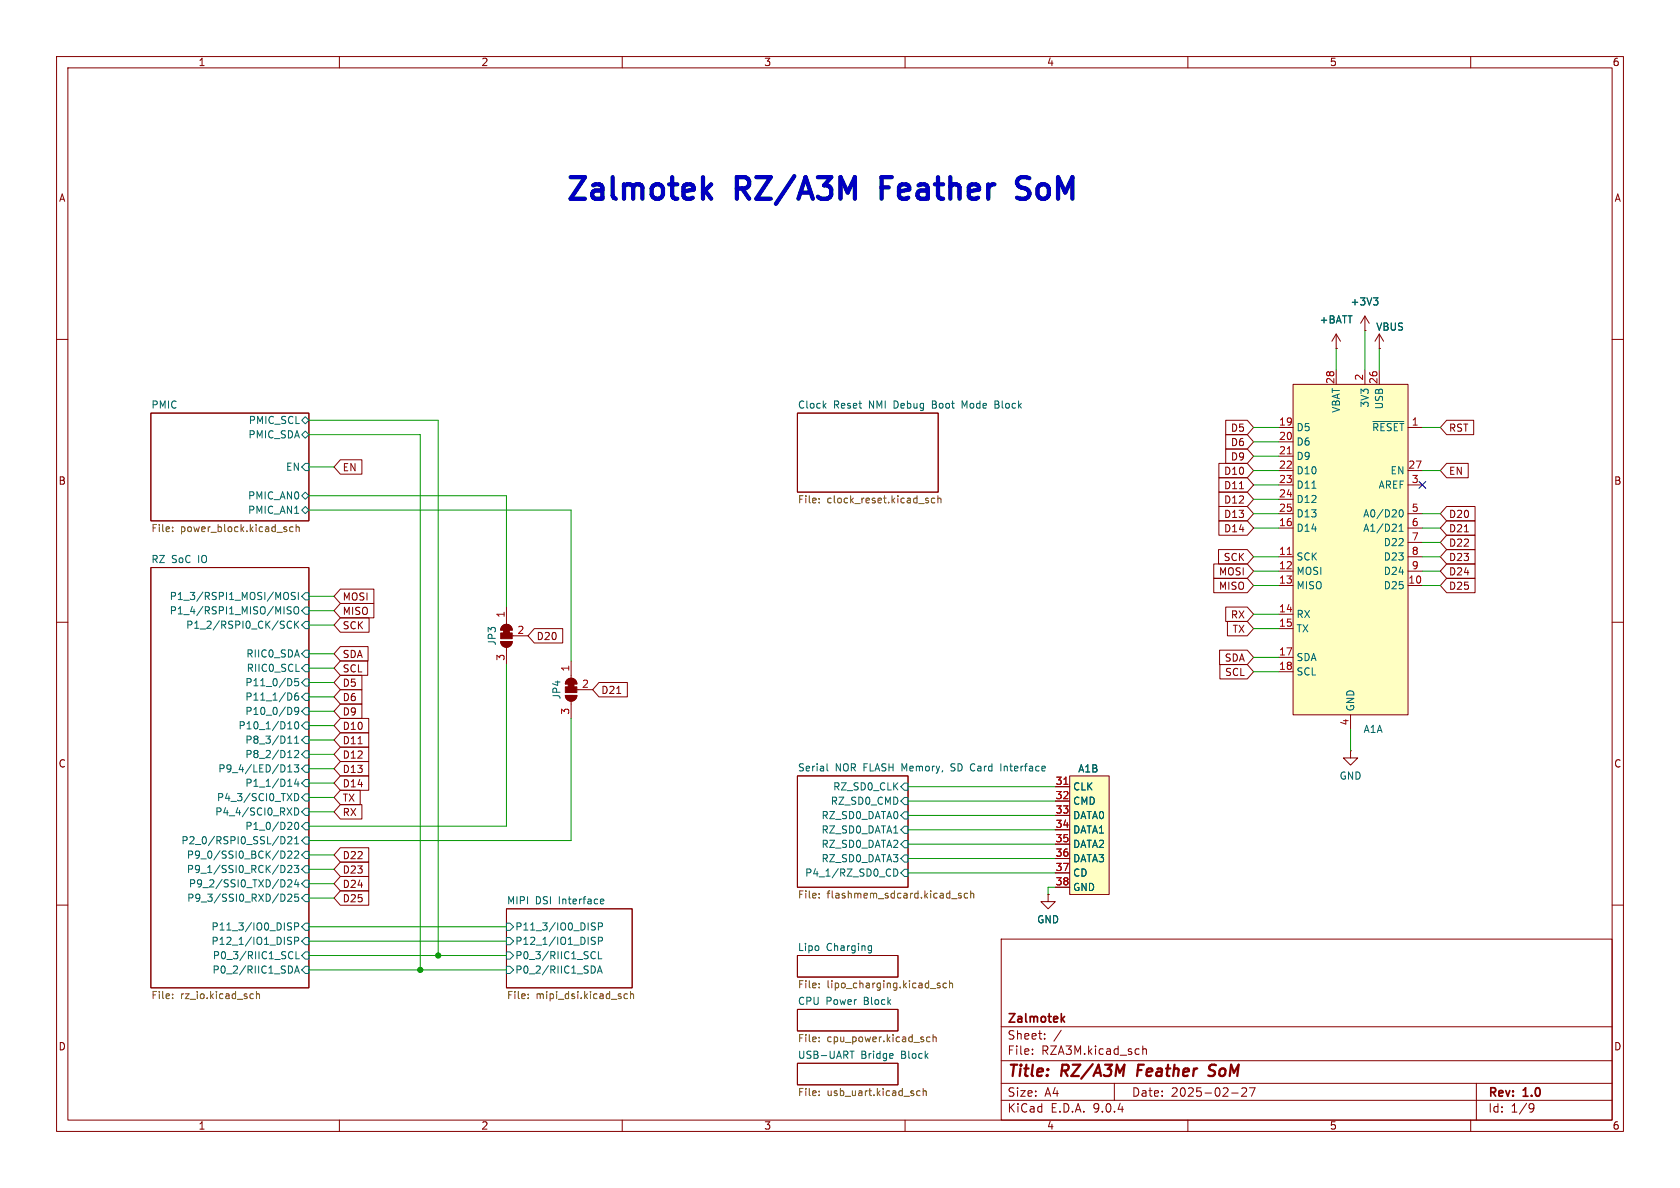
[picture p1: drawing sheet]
<svg xmlns="http://www.w3.org/2000/svg" width="297mm" height="210mm" viewBox="0 0 297 210" stroke-linecap="round" stroke-linejoin="round" font-family="sans-serif">
<g fill="none" stroke="#840000" stroke-width=".18">
<path d="M10 10h277v190h-277zM12 12h273v186h-273zM60 10v2M110 10v2M160 10v2M210 10v2M260 10v2M10 60h2M26.7 73h27.9v19.1h-27.9zM141 73h24.9v14h-24.9zM285 60h2M10 110h2"/>
<path d="M26.7 100.3h27.9v74.3h-27.9zM88.5 113.4h2.1a1.02 1.02 0 0 1-1.1 1 1.02 1.02 0 0 1-1-1zM88.8 110.7a1.02 1.02 0 0 1 1.1-.3 1.02 1.02 0 0 1 .7 1h-2.1zM89.5 107.3v3.1M89.5 114.4v3.1M90.6 112.4h2.7M101 116.8v3.1M285 110h2M99.9 122.9h2.1a1.02 1.02 0 0 1-1 1 1.02 1.02 0 0 1-1.1-1zM100.2 120.2a1.02 1.02 0 0 1 1.1-.2 1.02 1.02 0 0 1 .7 .9h-2.1zM101 124v3M102 121.9h2.8"/>
<path d="M141 137.2h19.5v19.6h-19.5zM10 160h2M89.5 160.7h22.3v13.9h-22.3zM141 178.4h17.7v3.8h-17.7zM141 168.9h17.7v3.8h-17.7zM177 166h108v32h-108zM285 160h2M60 198v2M110 198v2M141 188h17.7v3.8h-17.7zM160 198v2M177 194.5h108"/>
<path d="M177 191.5h108M177 187.5h108M177 181.5h108M182.5 186.3v.1M182.5 185.5v.1M184.7 183.6v.1M184.7 182.8v.1M187.6 182.1l-1.3 2M197 191.5v3M202 184.9v1.5M202 185.5l.2-.1 .4 .1 .1 .9M210 198v2"/>
<path d="M217.7 193.2h1.2M219.5 192.4l.6-.1 .2 .1 .1 .3-.9 1.1h.9M220.9 192.3h1l-.7 1.5M260 198v2M261 191.5v6.5M270.6 195.1l.5 .1a.99 .99 0 0 1-.4 1.4h-.2M271.2 195.7l-.3 .3h-.3"/>
</g>
<path d="M201.3 188.2l-.3 2M214.7 190a.85 .85 0 0 1-1.1 .1M214.7 188.2l-.7 .1a.46 .46 0 0 0-.2 .5 .46 .46 0 0 0 .3 .4l.5 .2" fill="none" stroke="#840000" stroke-width=".4"/>
<path d="M188.2 179.7l-.6 .6M187.8 180.1l.4 .6" fill="none" stroke="#840000" stroke-width=".3"/>
<g fill="none" stroke="#006464" stroke-width=".18">
<path d="M53.3 76.8l.7-.6 .6 .6-.6 .7zM53.3 74.3l.7-.6 .6 .6-.6 .6zM145.7 71.7l.3 .4M146 71.3l-.5 .5M170.5 71.8l-.4-.9v1.2M175.9 71.5h.4M176.3 70.9h-.4v1.2h.5M53.3 87.6l.7-.6 .6 .6-.6 .7zM54 81.9h.6v1.3h-.6l-.7-.6zM54 89.5l.6 .7-.6 .6-.7-.6zM50.4 104.7a.43 .43 0 0 1 .6 .4v.5a.43 .43 0 0 1-.6 .4M51.5 107.3h-.5l-.2 .1v.3l.6 .3 .1 .3-.3 .2h-.4"/>
<path d="M51.5 109.9a.6 .6 0 0 0-.8 .4 .6 .6 0 0 0 .6 .8l.2-.2M52 107.4l.3-.1a.43 .43 0 0 1 .5 .4v.4a.42 .42 0 0 1-.4 .4 .42 .42 0 0 1-.4-.4zM52.1 109.8v1.3M52.2 104.8l-.5-.1-.2 .1v.4l.6 .2 .1 .3-.2 .3-.5-.1M52.3 110.3l.5 .8M52.7 104.7v1.3M52.7 120h-.6v.6l.2-.2 .4 .1 .1 .2-.1 .4-.1 .1-.5-.1M52.8 109.8l-.7 .7M54 114.9h.6v1.3h-.6l-.7-.6zM54 117.5h.6v1.2h-.6l-.7-.6zM54 109.9h.6v1.2h-.6l-.7-.6zM54 107.3h.6v1.3h-.6l-.7-.6z"/>
<path d="M54 104.8h.6v1.2h-.6l-.7-.6zM50.9 131.4h.7M50.9 128.8h.7M50.9 136.5h.7M50.9 135.6l.3-.4v1.3M52 135.2h.8l-.4 .5 .3 .1v.5l-.1 .2-.6-.2M52.1 132.8l.5-.1 .2 .3-.8 .9h.8M52.1 131.4h.7M52.1 130.5l.3-.4v1.3M52.2 127.7l.2-.1a.68 .68 0 0 1 .4 .6 .68 .68 0 0 1-.4 .6l-.2-.1-.1-.3zM52.4 137.7l-.3 .9h.8M52.7 122.5l-.4 .1a.86 .86 0 0 0 0 1.2l.4-.2 .1-.4-.2-.2h-.3l-.2 .2"/>
<path d="M52.7 138.2v.8M52.8 125.6l-.2 .2h-.4l-.1-.2 .1-.5 .4-.1 .1 .2a.84 .84 0 0 1-.3 1.1h-.2M54 120h.6v1.3h-.6l-.7-.6zM54 122.6h.6v1.2h-.6l-.7-.6zM54 132.7h.6v1.3h-.6l-.7-.6zM54 130.2h.6v1.2h-.6l-.7-.6zM54 127.6h.6v1.3h-.6l-.7-.6zM54 135.3h.6v1.2h-.6l-.7-.6zM54 125.1h.6v1.3h-.6l-.7-.7zM54 137.8h.6v1.3h-.6l-.7-.7zM146.2 135v1.1l.2 .2M159.9 138.4h.6v1.3h-.6l-.6-.6z"/>
<path d="M176.9 135v1.3M50 147.9a.68 .68 0 0 1 .4 .6 .68 .68 0 0 1-.4 .7M50.3 150.6l.1 .4-.1 .5M50.9 158.2l.5-.1 .2 .3-.8 .9h.8M50.9 148l.5-.1 .2 .4-.8 .9h.8M50.9 150.6l.5-.2 .2 .4-.8 .9h.8M50.9 153.1l.5-.1 .2 .3-.8 .9h.8M50.9 155.6l.5-.1 .2 .4-.8 .9h.8M52 153h.8l-.4 .5 .3 .1v.5l-.1 .1-.6-.1M52.1 140.3a.64 .64 0 0 1 .7 .6 .64 .64 0 0 1-.7 .6zM52.1 142.8a.64 .64 0 0 1 .7 .7 .64 .64 0 0 1-.7 .6zM52.1 150.6l.5-.2 .2 .4-.8 .9h.8"/>
<path d="M52.1 148.3l.3-.4v1.3M52.1 149.2h.7M52.2 145.5l.2-.1a.68 .68 0 0 1 .4 .6 .68 .68 0 0 1-.4 .6l-.2-.1-.1-.4zM52.4 155.5l-.3 .9h.8M52.7 155.9v.9M52.7 158.1h-.6v.6l.2-.2 .4 .1 .1 .2-.1 .4-.1 .1-.5-.1M54 142.9h.6v1.2h-.6l-.7-.6zM54 140.3h.6v1.3h-.6l-.7-.6zM54 158.1h.6v1.3h-.6l-.7-.6zM54 150.5h.6v1.3h-.6l-.7-.7zM54 153h.6v1.3h-.6l-.7-.6zM54 155.6h.6v1.2h-.6l-.7-.6z"/>
<path d="M54 145.4h.6v1.3h-.6l-.7-.6zM54 148h.6v1.2h-.6l-.7-.6zM106.2 159.7h.5M106.2 159l.4-.1 .1 .3-.6 .2M158 153.6a.64 .64 0 0 1 .7 .6 .64 .64 0 0 1-.7 .7zM159.9 146.1h.6v1.2h-.6l-.6-.6zM159.9 151.1h.6v1.3h-.6l-.6-.6zM159.9 148.6h.6v1.3h-.6l-.6-.7zM159.9 143.5h.6v1.3h-.6l-.6-.7zM159.9 141h.6v1.2h-.6l-.6-.6zM159.9 153.7h.6v1.2h-.6l-.6-.6zM51.3 163.8l.2 .2-.2 .4"/>
<path d="M51.3 166.3l.2 .3-.2 .3M51.4 163.1l.1 .1M51.4 165.7h.1M51.5 168.2l.3 .1M51.8 169.4l-.3 .1M52.1 163.8l.6-.1 .1-.1-.1-.3-.6-.2v1.3M52.1 166.3h.6l.1-.2-.1-.3-.6-.1v1.2M52.1 172l.4-1.2 .4 1.2M52.2 171.7h.6M52.3 168.2v1.3h.6M54 168.3h.6v1.2h-.6l-.7-.6zM54 170.8h.6v1.3h-.6l-.7-.6z"/>
<path d="M54 163.2h.6v1.3h-.6l-.7-.7zM54 165.7h.6v1.3h-.6l-.7-.6zM89.5 170.8h.7l.6 .7-.6 .6h-.7zM89.5 168.3h.7l.6 .6-.6 .6h-.7zM89.5 163.2h.7l.6 .6-.6 .7h-.7zM89.5 165.7h.7l.6 .7-.6 .6h-.7zM105 168.2l.2 .1M105 163.8l.2 .2-.2 .4M105 166.3l.2 .3-.2 .3M105.1 163.1l.1 .1M105.1 165.7h.1M105.2 169.4l-.2 .1"/>
<path d="M105.6 172l.4-1.2 .5 1.2M105.7 171.7h.6M105.8 168.2v1.3h.6M105.8 163.8l.6-.1 .1-.1v-.3l-.7-.2v1.3M105.8 166.3h.6l.1-.2v-.3l-.7-.1v1.2M153.7 167.2h.4M154.1 167.2v1l-.1 .2-.4 .1M154.1 168h-.4M150.3 185.8h.7M150.6 185.8v1.3M157.8 186.3l.1 .2-.6 .2"/>
</g>
<g fill="none" stroke="#725600" stroke-width=".18">
<path d="M30.5 93.9v.1M30.5 93.2v.1M50.7 93.6v.3M51.8 93.2l-.4-.1-.2 .3 .1 .5h.5M52.4 93.3l.1-.2 .3 .1 .1 .8M52.4 92.7v1.3M144.8 88.8v.1M144.8 88.1v.1M164 88.5l.2 .2-.2 .2M164 88.1h.1M165.3 88.1h-.4l-.2 .2 .1 .5h.5M165.8 88.2l.2-.1h.3v.8"/>
<path d="M165.8 87.6v1.3M144.8 158v.1M144.8 158.6v.2M168.2 158.9h1M169.9 158l-.3-.1-.2 .2 .1 .2 .4 .1v.3h-.5M171.1 158l-.4-.1-.2 .2 .1 .6h.5M171.6 158l.2-.1 .3 .1 .1 .8M171.6 157.5v1.3M30.5 175.7v.2M30.5 176.4v.1M44.4 175.7h.4M44.8 176.5h-.4"/>
<path d="M45.3 175.8l.2-.1h.3l.1 .8M45.3 175.3v1.2M93.4 176.4v.1M93.4 175.7v.2M110.9 175.7h-.3l-.3 .2 .1 .6h.5M111.5 175.8l.1-.1h.4v.8M111.5 175.3v1.2M144.8 173.8v.2M144.8 174.5v.1M166.2 173.8h-.3l-.2 .2v.1l.5 .2v.3h-.5M167.3 173.8h-.3l-.3 .2 .1 .6h.5M167.9 173.9l.1-.1h.3l.1 .8"/>
<path d="M167.9 173.4v1.2M144.8 183.4v.1M144.8 184v.2M144.8 192.9v.1M144.8 193.6v.1M162.7 192.9l-.4-.1-.2 .3 .1 .5h.5M163.2 193l.2-.2 .3 .1v.8M163.2 192.4v1.3M164.4 183.4l-.3-.1-.3 .2 .1 .6h.5M165 183.4l.1-.1 .3 .1 .1 .8M165 182.9v1.3"/>
</g>
<g fill="#840000" stroke="#840000" stroke-width=".18">
<path d="M89 111.4h1v.5h-1z"/>
<path d="M88.8 110.7a1.02 1.02 0 0 1 1.1-.3 1.02 1.02 0 0 1 .7 1h-2.1z"/>
<path d="M88.5 111.9h2.1v1h-2.1z"/>
<path d="M88.5 113.4h2.1a1.02 1.02 0 0 1-1.1 1 1.02 1.02 0 0 1-1-1z"/>
<path d="M100.5 120.9h1v.5h-1z"/>
<path d="M100.2 120.2a1.02 1.02 0 0 1 1.1-.2 1.02 1.02 0 0 1 .7 .9h-2.1z"/>
<path d="M99.9 121.4h2.1v1h-2.1z"/>
<path d="M99.9 122.9h2.1a1.02 1.02 0 0 1-1 1 1.02 1.02 0 0 1-1.1-1z"/>
</g>
<path d="M189.1 137.2h7v20.9h-7z" fill="#ffffc2"/>
<g fill="none" stroke="#840000" stroke-width=".18">
<path d="M236.2 59.1l-.7 1.2M236.2 59.1l.8 1.2M236.2 59.1v2.5M241.3 58.4h.1M241.3 55.9l-.8 1.3M241.3 55.9l.8 1.3M241.3 55.9v2.5M243.8 59.1l-.7 1.2M243.8 59.1l.8 1.2M243.8 59.1v2.5M236.2 61.6h.1M243.8 61.6h.1"/>
<path d="M186.6 139.1h2.5M189.1 137.2h7v20.9h-7zM185.3 158.1v1.3h1.3l-1.3 1.3-1.3-1.3h1.3M185.3 158.1h.1M186.6 141.6h2.5M186.6 144.1h2.5M186.6 146.7h2.5M186.6 149.2h2.5M186.6 151.8h2.5M186.6 154.3h2.5M186.6 156.8h2.5"/>
</g>
<path d="M188.1 138.6h.7" fill="none" stroke="#a90000" stroke-width=".18"/>
<path d="M242.8 52.6h.8l-.4 .5M243.4 53.1l.2 .3v.3l-.2 .2" fill="none" stroke="#006464" stroke-width=".18"/>
<path d="M228.6 67.9h20.3v58.5h-20.3z" fill="#ffffc2"/>
<g fill="none" stroke="#840000" stroke-width=".18">
<path d="M241.3 58.4h.1M216.7 76.8h3.8l1.1 1.3-1.1 1.3h-3.8zM216.7 79.4h3.8l1.1 1.2-1.1 1.3h-3.8zM216.7 74.3h3.8l1.1 1.3-1.1 1.2h-3.8zM226.1 75.6h2.5M226.1 78.1h2.5M228.6 67.9h20.3v58.5h-20.3zM236.2 61.6h.1M236.2 65.4v2.5M241.3 65.4v2.5M243.8 61.6h.1M243.8 65.4v2.5"/>
<path d="M248.9 75.6h2.6M255.7 74.3h4.8v2.5h-4.8l-1.1-1.2zM60.2 81.3h3.8v2.5h-3.8l-1.1-1.2zM214.6 99.7h5.9l1.1 1.3-1.1 1.2h-5.9zM215.4 97.2h5.1l1.1 1.2-1.1 1.3h-5.1zM215.5 81.9h5l1.1 1.3-1.1 1.3h-5zM215.5 84.5h5l1.1 1.2-1.1 1.3h-5zM215.5 89.5h5l1.1 1.3-1.1 1.3h-5zM215.5 87h5l1.1 1.3-1.1 1.2h-5zM215.5 92.1h5l1.1 1.2-1.1 1.3h-5zM219.1 86.4h.7M226.1 80.6h2.5"/>
<path d="M226.1 83.2h2.5M226.1 85.7h2.5M226.1 88.3h2.5M226.1 90.8h2.5M226.1 93.3h2.5M226.1 98.4h2.5M248.9 83.2h2.6M248.9 85.7h2.6M248.9 90.8h2.6M248.9 93.3h2.6M248.9 98.4h2.6M248.9 95.9h2.6"/>
<path d="M255.7 92.1h5.1v2.5h-5.1l-1.1-1.3zM255.7 81.9h3.9v2.6h-3.9l-1.1-1.3zM255.7 94.6h5.1v2.6h-5.1l-1.1-1.3zM255.7 97.2h5.1v2.5h-5.1l-1.1-1.3zM255.7 99.7h5.1v2.5h-5.1l-1.1-1.2zM255.7 89.5h5.1v2.6h-5.1l-1.1-1.3zM258.9 94h.7M60.2 119.4h3.8v2.5h-3.8l-1.1-1.2zM60.2 116.8h4.8v2.6h-4.8l-1.1-1.3zM60.2 109.2h5v2.6h-5l-1.1-1.3zM60.2 114.3h4.9v2.5h-4.9l-1.1-1.2zM60.2 106.7h5.9v2.5h-5.9l-1.1-1.2z"/>
<path d="M60.2 104.1h5.9v2.6h-5.9l-1.1-1.3zM94.5 111.1h5v2.6h-5l-1.2-1.3zM214.6 102.2h5.9l1.1 1.3-1.1 1.3h-5.9zM215.6 114.9h4.9l1.1 1.3-1.1 1.3h-4.9zM215.7 117.5h4.8l1.1 1.2-1.1 1.3h-4.8zM216.7 107.3h3.8l1.1 1.3-1.1 1.3h-3.8zM217 109.9h3.5l1.1 1.2-1.1 1.3h-3.5zM226.1 101h2.5M226.1 103.5h2.5M226.1 108.6h2.5M226.1 111.1h2.5M226.1 116.2h2.5"/>
<path d="M226.1 118.7h2.5M248.9 101h2.6M248.9 103.5h2.6M255.7 102.2h5.1v2.6h-5.1l-1.1-1.3zM60.2 129.5h5v2.6h-5l-1.1-1.3zM60.2 121.9h3.8v2.6h-3.8l-1.1-1.3zM60.2 124.5h3.8v2.5h-3.8l-1.1-1.3zM60.2 127h5v2.5h-5l-1.1-1.2zM60.2 134.6h5v2.6h-5l-1.1-1.3zM60.2 132.1h5v2.5h-5l-1.1-1.2zM60.2 139.7h3.5v2.5h-3.5l-1.1-1.2zM60.2 137.2h5v2.5h-5l-1.1-1.3z"/>
<path d="M63.3 131.5h.7M105.9 120.6h5v2.6h-5l-1.1-1.3zM109 122.6h.8M186.6 139.1h2.5M238.8 132.7v1.3h1.2l-1.2 1.3-1.3-1.3h1.3M238.8 132.7h.1M238.8 126.4v2.5M60.2 152.4h5v2.5h-5l-1.1-1.2zM60.2 154.9h5v2.6h-5l-1.1-1.3zM60.2 157.5h5v2.5h-5l-1.1-1.2zM60.2 142.2h3.8v2.6h-3.8l-1.1-1.3zM60.2 149.9h5v2.5h-5l-1.1-1.3z"/>
<path d="M185.3 158.1h.1M186.6 141.6h2.5M186.6 144.1h2.5M186.6 146.7h2.5M186.6 149.2h2.5M186.6 151.8h2.5M186.6 154.3h2.5M186.6 156.8h2.5"/>
</g>
<path d="M227.6 80.2h.7M227.6 98h.7M188.1 138.6h.7" fill="none" stroke="#a90000" stroke-width=".18"/>
<path d="M242.8 52.6h.8l-.4 .5M243.4 53.1l.2 .3v.3l-.2 .2M242.7 74.5h5.5M231.9 86.3h.8M247.3 93.9h.8M247.3 93l.4-.3v1.2M247.5 90.2l.1-.1a.68 .68 0 0 1 .5 .6 .68 .68 0 0 1-.5 .7 .84 .84 0 0 1-.1-1.2z" fill="none" stroke="#006464" stroke-width=".18"/>
<g fill="none" stroke="#009600" stroke-width=".18">
<path d="M241.3 58.4v7M54.6 76.8h19.7v94.7M54.6 74.3h22.9v94.6M221.6 75.6h4.5M221.6 78.1h4.5M236.2 61.6v3.8M243.8 61.6v3.8M251.5 75.6h3.1M54.6 87.6h34.9v19.7M54.6 82.6h4.5M54.6 90.2h46.4v26.6M221.6 80.6h4.5"/>
<path d="M221.6 98.4h4.5M221.6 85.7h4.5M221.6 83.2h4.5M221.6 88.3h4.5M221.6 90.8h4.5M221.6 93.3h4.5M251.5 98.4h3.1M251.5 83.2h3.1M251.5 90.8h3.1M251.5 93.3h3.1M251.5 95.9h3.1M54.6 115.6h4.5"/>
<path d="M54.6 118.1h4.5M54.6 110.5h4.5M54.6 105.4h4.5M54.6 108h4.5M89.5 117.5v28.6h-34.9M221.6 116.2h4.5M221.6 103.5h4.5M221.6 101h4.5M221.6 111.1h4.5M221.6 108.6h4.5M221.6 118.7h4.5M251.5 103.5h3.1"/>
<path d="M251.5 101h3.1M54.6 128.3h4.5M54.6 133.4h4.5M54.6 130.8h4.5M54.6 125.7h4.5M54.6 123.2h4.5M54.6 120.7h4.5M54.6 138.4h4.5M54.6 135.9h4.5M101 127v21.6h-46.4M160.5 139.1h26.1M238.8 128.9v3.8"/>
<path d="M54.6 143.5h4.5M54.6 141h4.5M54.6 158.8h4.5M54.6 153.7h4.5M54.6 156.2h4.5M54.6 151.1h4.5M160.5 141.6h26.1M160.5 144.1h26.1M160.5 149.2h26.1M160.5 151.8h26.1M160.5 154.3h26.1M160.5 146.7h26.1"/>
<path d="M186.6 156.8h-1.3v1.3M54.6 168.9h34.9M54.6 166.4h34.9M54.6 171.5h34.9M54.6 163.8h34.9"/>
</g>
<path d="M250.9 85.1l1.2 1.2M252.1 85.1l-1.2 1.2" fill="none" stroke="#000084" stroke-width=".18"/>
<path d="M124.6 33.7l1.1 1.4M125.7 32.6l-1.4 1.4M179.8 34.9l.5 .2h.9M181.4 31.3h-.9a.93 .93 0 0 0-.7 .9 .93 .93 0 0 0 .7 .9l.7 .2" fill="none" stroke="#0000c2" stroke-width=".76"/>
<g fill="#009600" stroke="#009600" stroke-width=".18">
<circle cx="74.3" cy="171.5" r=".46"/>
<circle cx="77.5" cy="168.9" r=".46"/>
</g>
<g font-size="5.3" fill="#0000c2">
<text x="99.6" y="36.5">Zalmotek</text>
<text x="130.1" y="36.5">RZ/A3M</text>
<text x="157.2" y="36.5">Feather</text>
<text x="182.9" y="36.5">SoM</text>
</g>
<g font-size="2.8" fill="#840000">
<text x="178" y="190.9">Title:</text>
<text x="187.7" y="190.9">RZ/A3M</text>
<text x="201.9" y="190.9">Feather</text>
<text x="215.4" y="190.9">SoM</text>
</g>
<g font-size="2.1" fill="#840000">
<text x="178" y="184">Sheet:</text>
<text x="178" y="181.2">Zalmotek</text>
<text x="178" y="186.7">File:</text>
<text x="184.1" y="186.7">RZA3M.kicad_sch</text>
<text x="178" y="196.9">KiCad</text>
<text x="178" y="194.1">Size:</text>
<text x="184.7" y="194.1">A4</text>
<text x="185.7" y="196.9">E.D.A.</text>
<text x="193.3" y="196.9">9.0.4</text>
<text x="200" y="194.1">Date:</text>
<text x="207" y="194.1">2025-02-27</text>
<text x="263" y="194.3">Rev:</text>
<text x="263" y="196.9">Id:</text>
<text x="267.1" y="196.9">1/9</text>
<text x="269.4" y="194.3">1.0</text>
</g>
<g font-size="1.8" fill="#840000">
<text x="35" y="11.9">1</text>
<text x="85" y="11.9">2</text>
<text x="135" y="11.9">3</text>
<text x="185" y="11.9">4</text>
<text x="235" y="11.9">5</text>
<text x="285" y="11.9">6</text>
<text x="10.3" y="35.9">A</text>
<text x="285.3" y="35.9">A</text>
<text x="217.5" y="76.5">D5</text>
<text x="256.1" y="76.5">RST</text>
<text x="60.5" y="83.5">EN</text>
<text x="217.5" y="79.1">D6</text>
<text x="217.5" y="81.6">D9</text>
<text x="10.3" y="85.9">B</text>
<text x="216.3" y="84.1">D10</text>
<text x="216.3" y="86.7">D11</text>
<text x="216.3" y="89.2">D12</text>
<text x="256.1" y="84.1">EN</text>
<text x="285.3" y="85.9">B</text>
<text x="216.3" y="91.8">D13</text>
<text x="216.3" y="94.3">D14</text>
<text x="256.1" y="94.3">D21</text>
<text x="256.1" y="91.8">D20</text>
<text x="215.4" y="101.9">MOSI</text>
<text x="216.2" y="99.4">SCK</text>
<text x="256.1" y="96.8">D22</text>
<text x="256.1" y="99.4">D23</text>
<text x="256.1" y="101.9">D24</text>
<text x="60.5" y="106.4">MOSI</text>
<text x="215.4" y="104.5">MISO</text>
<text x="256.1" y="104.5">D25</text>
<text x="60.5" y="111.4">SCK</text>
<text x="60.5" y="108.9">MISO</text>
<text x="94.8" y="113.3">D20</text>
<text x="217.5" y="109.5">RX</text>
<text x="217.8" y="112.1">TX</text>
<text x="60.5" y="119.1">SCL</text>
<text x="60.5" y="116.5">SDA</text>
<text x="216.4" y="117.2">SDA</text>
<text x="216.5" y="119.7">SCL</text>
<text x="60.5" y="121.6">D5</text>
<text x="60.5" y="124.1">D6</text>
<text x="106.2" y="122.9">D21</text>
<text x="60.5" y="131.8">D11</text>
<text x="60.5" y="126.7">D9</text>
<text x="60.5" y="129.2">D10</text>
<text x="10.3" y="135.9">C</text>
<text x="60.5" y="136.8">D13</text>
<text x="60.5" y="134.3">D12</text>
<text x="285.3" y="135.9">C</text>
<text x="60.5" y="141.9">TX</text>
<text x="60.5" y="139.4">D14</text>
<text x="60.5" y="144.5">RX</text>
<text x="60.5" y="154.6">D23</text>
<text x="60.5" y="152.1">D22</text>
<text x="60.5" y="157.2">D24</text>
<text x="60.5" y="159.7">D25</text>
<text x="10.3" y="185.9">D</text>
<text x="285.3" y="185.9">D</text>
<text x="35" y="199.9">1</text>
<text x="85" y="199.9">2</text>
<text x="135" y="199.9">3</text>
<text x="185" y="199.9">4</text>
<text x="235" y="199.9">5</text>
<text x="285" y="199.9">6</text>
</g>
<g font-size="1.8" fill="#006464">
<text x="233.2" y="57.4">+BATT</text>
<text x="238.7" y="54.2">+3V3</text>
<text x="243.2" y="58.6">VBUS</text>
<text x="26.7" y="72.3">PMIC</text>
<text x="43.8" y="77.7">PMIC_SDA</text>
<text x="43.9" y="75.2">PMIC_SCL</text>
<text x="141" y="72.3">Clock</text>
<text x="147.3" y="72.3">Reset</text>
<text x="153.7" y="72.3">NMI</text>
<text x="158.3" y="72.3">Debug</text>
<text x="165.2" y="72.3">Boot</text>
<text x="170.7" y="72.3">Mode</text>
<text x="176.7" y="72.3">Block</text>
<text x="229.1" y="76.4">D5</text>
<text x="237.1" y="73.1" transform="rotate(-90 237.1 73.1)">VBAT</text>
<text x="242.2" y="72.2" transform="rotate(-90 242.2 72.2)">3V3</text>
<text x="242.5" y="76.4">~{RESET}</text>
<text x="244.7" y="72.5" transform="rotate(-90 244.7 72.5)">USB</text>
<text x="50.5" y="83.4">EN</text>
<text x="229.1" y="79">D6</text>
<text x="229.1" y="81.5">D9</text>
<text x="43.8" y="88.5">PMIC_AN0</text>
<text x="229.1" y="84">D10</text>
<text x="229.1" y="86.6">D11</text>
<text x="229.1" y="89.1">D12</text>
<text x="243.6" y="86.6">AREF</text>
<text x="245.7" y="84">EN</text>
<text x="43.8" y="91">PMIC_AN1</text>
<text x="229.1" y="91.7">D13</text>
<text x="229.1" y="94.2">D14</text>
<text x="240.9" y="91.7">A0/D20</text>
<text x="240.9" y="94.2">A1/D21</text>
<text x="26.7" y="99.6">RZ</text>
<text x="30.3" y="99.6">SoC</text>
<text x="35.1" y="99.6">IO</text>
<text x="229.1" y="99.3">SCK</text>
<text x="229.1" y="101.8">MOSI</text>
<text x="244.5" y="96.7">D22</text>
<text x="244.5" y="99.3">D23</text>
<text x="244.5" y="101.8">D24</text>
<text x="29.9" y="106.3">P1_3/RSPI1_MOSI/MOSI</text>
<text x="229.1" y="104.4">MISO</text>
<text x="244.5" y="104.4">D25</text>
<text x="29.9" y="108.8">P1_4/RSPI1_MISO/MISO</text>
<text x="32.8" y="111.4">P1_2/RSPI0_CK/SCK</text>
<text x="229.1" y="109.4">RX</text>
<text x="229.1" y="112">TX</text>
<text x="43.5" y="116.4">RIIC0_SDA</text>
<text x="43.5" y="119">RIIC0_SCL</text>
<text x="87.9" y="114.2" transform="rotate(-90 87.9 114.2)">JP3</text>
<text x="229.1" y="117.1">SDA</text>
<text x="229.1" y="119.6">SCL</text>
<text x="43.3" y="121.5">P11_0/D5</text>
<text x="43.3" y="124.1">P11_1/D6</text>
<text x="99.3" y="123.7" transform="rotate(-90 99.3 123.7)">JP4</text>
<text x="239.6" y="125.9" transform="rotate(-90 239.6 125.9)">GND</text>
<text x="42.1" y="129.1">P10_1/D10</text>
<text x="43.3" y="131.7">P8_3/D11</text>
<text x="43.3" y="126.6">P10_0/D9</text>
<text x="241" y="129.8">A1A</text>
<text x="38.5" y="136.8">P9_4/LED/D13</text>
<text x="43.3" y="134.2">P8_2/D12</text>
<text x="141" y="136.4">Serial</text>
<text x="147.6" y="136.4">NOR FLASH Memory,</text>
<text x="168.6" y="136.4">SD Card</text>
<text x="177.7" y="136.4">Interface</text>
<text x="190.5" y="136.8">A1B</text>
<text x="38.3" y="141.8">P4_3/SCI0_TXD</text>
<text x="43.3" y="139.3">P1_1/D14</text>
<text x="146.8" y="142.5">RZ_SD0_CMD</text>
<text x="147.2" y="139.9">RZ_SD0_CLK</text>
<text x="189.6" y="139.9">CLK</text>
<text x="189.6" y="142.5">CMD</text>
<text x="236.7" y="138">GND</text>
<text x="32" y="149.5">P2_0/RSPI0_SSL/D21</text>
<text x="37.9" y="144.4">P4_4/SCI0_RXD</text>
<text x="43.3" y="146.9">P1_0/D20</text>
<text x="145.1" y="147.5">RZ_SD0_DATA1</text>
<text x="145.1" y="145">RZ_SD0_DATA0</text>
<text x="189.6" y="145">DATA0</text>
<text x="189.6" y="147.5">DATA1</text>
<text x="32.9" y="152">P9_0/SSI0_BCK/D22</text>
<text x="32.9" y="154.5">P9_1/SSI0_RCK/D23</text>
<text x="142.2" y="155.2">P4_1/RZ_SD0_CD</text>
<text x="145.1" y="152.6">RZ_SD0_DATA3</text>
<text x="145.1" y="150.1">RZ_SD0_DATA2</text>
<text x="189.6" y="150.1">DATA2</text>
<text x="189.6" y="152.6">DATA3</text>
<text x="189.6" y="155.2">CD</text>
<text x="33" y="159.6">P9_3/SSI0_RXD/D25</text>
<text x="33.3" y="157.1">P9_2/SSI0_TXD/D24</text>
<text x="89.5" y="159.9">MIPI</text>
<text x="94.6" y="159.9">DSI</text>
<text x="98.9" y="159.9">Interface</text>
<text x="189.6" y="157.7">GND</text>
<text x="37.3" y="164.7">P11_3/IO0_DISP</text>
<text x="37.3" y="167.2">P12_1/IO1_DISP</text>
<text x="91" y="164.7">P11_3/IO0_DISP</text>
<text x="91" y="167.2">P12_1/IO1_DISP</text>
<text x="183.3" y="163.4">GND</text>
<text x="37.5" y="172.3">P0_2/RIIC1_SDA</text>
<text x="37.5" y="169.8">P0_3/RIIC1_SCL</text>
<text x="91" y="172.3">P0_2/RIIC1_SDA</text>
<text x="91" y="169.8">P0_3/RIIC1_SCL</text>
<text x="141" y="168.2">Lipo</text>
<text x="146.1" y="168.2">Charging</text>
<text x="141" y="177.7">CPU</text>
<text x="146" y="177.7">Power</text>
<text x="152.8" y="177.7">Block</text>
<text x="141" y="187.2">USB-UART</text>
<text x="152.2" y="187.2">Bridge</text>
<text x="159.4" y="187.2">Block</text>
</g>
<g font-size="1.8" fill="#a90000">
<text x="236" y="68" transform="rotate(-90 236 68)">28</text>
<text x="241" y="67.4" transform="rotate(-90 241 67.4)">2</text>
<text x="243.6" y="68" transform="rotate(-90 243.6 68)">26</text>
<text x="226" y="75.3">19</text>
<text x="226" y="77.9">20</text>
<text x="249.5" y="75.3">1</text>
<text x="226" y="80.4">21</text>
<text x="226" y="82.9">22</text>
<text x="248.9" y="82.9">27</text>
<text x="226" y="85.5">23</text>
<text x="226" y="88">24</text>
<text x="249.5" y="85.5">3</text>
<text x="226" y="90.6">25</text>
<text x="226" y="93.1">16</text>
<text x="249.5" y="90.6">5</text>
<text x="249.5" y="93.1">6</text>
<text x="249.5" y="95.6">7</text>
<text x="226" y="98.2">11</text>
<text x="226" y="100.7">12</text>
<text x="249.5" y="98.2">8</text>
<text x="249.5" y="100.7">9</text>
<text x="226" y="103.3">13</text>
<text x="248.9" y="103.3">10</text>
<text x="89.3" y="109.3" transform="rotate(-90 89.3 109.3)">1</text>
<text x="91.4" y="112.1">2</text>
<text x="226" y="108.3">14</text>
<text x="226" y="110.9">15</text>
<text x="89.3" y="116.9" transform="rotate(-90 89.3 116.9)">3</text>
<text x="100.7" y="118.8" transform="rotate(-90 100.7 118.8)">1</text>
<text x="226" y="116">17</text>
<text x="226" y="118.5">18</text>
<text x="102.8" y="121.7">2</text>
<text x="100.7" y="126.4" transform="rotate(-90 100.7 126.4)">3</text>
<text x="238.5" y="128.3" transform="rotate(-90 238.5 128.3)">4</text>
<text x="186.5" y="138.8">31</text>
<text x="186.5" y="141.4">32</text>
<text x="186.5" y="143.9">33</text>
<text x="186.5" y="146.4">34</text>
<text x="186.5" y="149">35</text>
<text x="186.5" y="151.5">36</text>
<text x="186.5" y="154.1">37</text>
<text x="186.5" y="156.6">38</text>
</g>
<g font-size="1.8" fill="#725600">
<text x="141" y="89.3">File:</text>
<text x="146.2" y="89.3">clock_reset.kicad_sch</text>
<text x="26.7" y="94.4">File:</text>
<text x="31.9" y="94.4">power_block.kicad_sch</text>
<text x="141" y="159.2">File:</text>
<text x="146.2" y="159.2">flashmem_sdcard.kicad_sch</text>
<text x="26.7" y="176.9">File:</text>
<text x="31.9" y="176.9">rz_io.kicad_sch</text>
<text x="89.5" y="176.9">File:</text>
<text x="94.8" y="176.9">mipi_dsi.kicad_sch</text>
<text x="141" y="175">File:</text>
<text x="146.2" y="175">lipo_charging.kicad_sch</text>
<text x="141" y="184.6">File:</text>
<text x="146.2" y="184.6">cpu_power.kicad_sch</text>
<text x="141" y="194.1">File:</text>
<text x="146.2" y="194.1">usb_uart.kicad_sch</text>
</g>
</svg>
